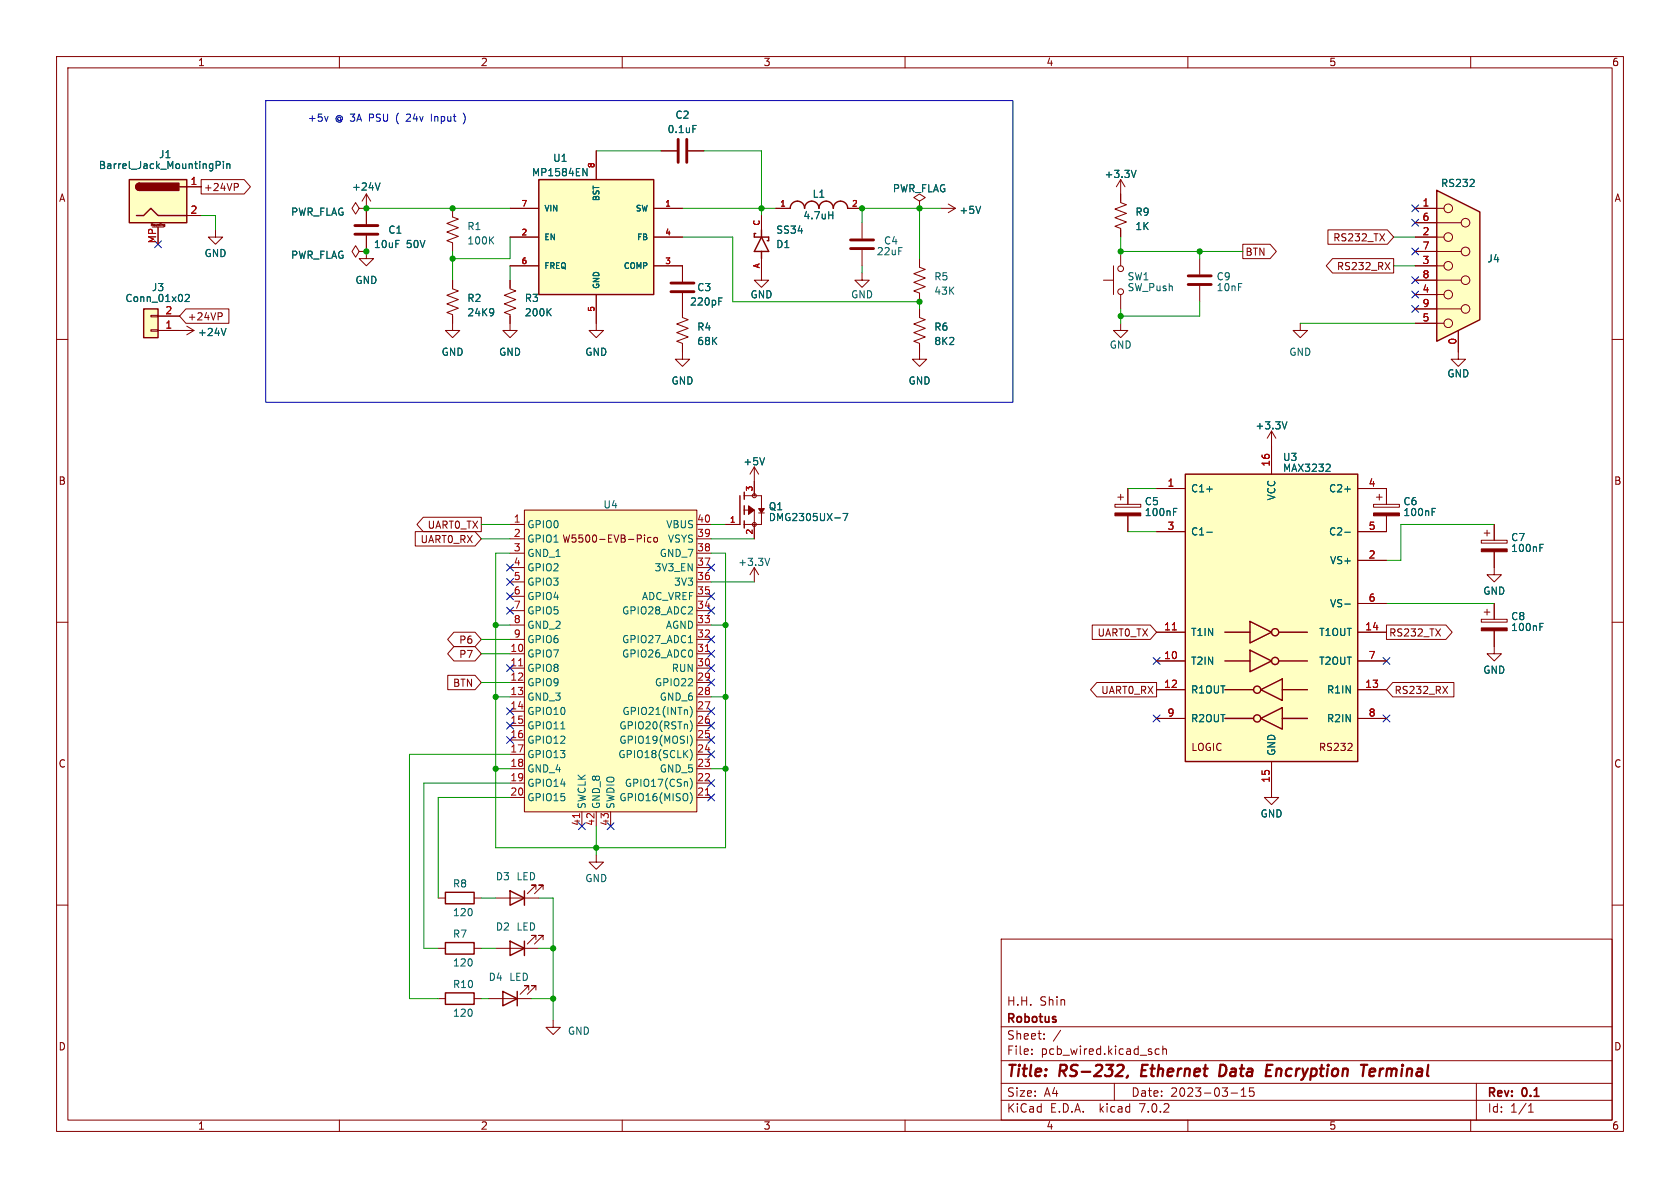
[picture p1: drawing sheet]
<svg xmlns="http://www.w3.org/2000/svg" width="297mm" height="210mm" viewBox="0 0 297 210" stroke-linecap="round" stroke-linejoin="round" font-family="sans-serif">
<g fill="none" stroke="#840000" stroke-width=".18">
<path d="M10 10h277v190h-277zM12 12h273v186h-273zM60 10v2M110 10v2M160 10v2M210 10v2M260 10v2M63.5 36.8l-.6-1-.7 1 .7 1 .6-1h1.3M64.8 36.8h.1M90.2 36.8h5M105.4 26.7v5.1M115.6 36.8h5"/>
<path d="M137.2 36.8h2.5M149.9 36.8h2.5M162.6 35.6l1-.7-1-.6-1.1 .6 1.1 .7v1.2M162.6 36.8h.1M10 60h2M38.1 40.6v1.3h1.3l-1.3 1.3-1.3-1.3h1.3M63.5 44.5l-.6-1.1-.7 1.1 .7 1 .6-1h1.3M64.8 44.5h.1M90.2 41.9h5M90.2 47h5M105.4 52.1v5.1M115.6 41.9h5"/>
<path d="M115.6 47h5v2.8M120.6 51.8v4.3l1.1 .4-2.1 .8 2.1 .7-2.1 .8 2.1 .8-2.1 .7 1 .4v2.8h1.3l-1.3 1.3-1.2-1.3h1.2M229.9 57.2v1.2h1.2l-1.2 1.3-1.3-1.3h1.3M285 60h2M128.3 92.7h2.5M131.6 90.2h1.7v5.1M131.6 87.6h3v5.1h-3M133.3 82.6l-.7 1.2M133.3 82.6v5M133.3 82.6l.8 1.2M134.1 90.7h1M242.8 89.2h4.6v.5h-4.6z"/>
<path d="M243.3 87.9h1M243.8 87.4v1M245.1 86.4v2.8M245.1 91.2v2.8M10 110h2M285 110h2M10 160h2M77.5 158.8h1.2M83.8 158.8h1.3M87.6 158.8h7.6M94.7 157.2v-.7h-.7h.7l-1.5 1.5M96 157.2v-.7h-.8h.8l-1.5 1.5"/>
<path d="M105.4 151.1v1.3h1.3l-1.3 1.3-1.3-1.3h1.3M285 160h2M77.5 176.5h1.2M83.8 176.5h1.3M86.4 176.5h7.6M87.6 167.6h7.6M93.5 175v-.8h-.8h.8l-1.6 1.6M94.7 166.1v-.7h-.7h.7l-1.5 1.5M94.7 175v-.8h-.7h.7l-1.5 1.6M96 166.1v-.7h-.8h.8l-1.5 1.5M177 166h108v32h-108zM60 198v2"/>
<path d="M97.8 180.3v1.3h1.3l-1.3 1.3-1.3-1.3h1.3M110 198v2M160 198v2M177 194.5h108M177 191.5h108M177 187.5h108M177 181.5h108M182.4 186.3v.1M182.4 185.5v.1M184.6 183.6v.1M184.6 182.8v.1M197 191.5v3"/>
<path d="M204.9 185.5l-.4-.1-.3 .3v.4l.2 .2h.5M205.6 185.5l.2-.1 .3 .1 .1 .9M205.6 184.9v1.5M210 198v2M217.6 193.2h1.2M219.4 193.8h.9M219.4 192.7l.5-.4v1.5M221.6 192.3h-.7v.7l.2-.1h.5l.1 .3-.1 .5-.2 .1-.5-.1M260 198v2M261 191.5v6.5M270.2 196.6h.9M270.2 195.5l.4-.4v1.5"/>
<circle cx="133.3" cy="92.7" r=".36"/>
<circle cx="133.3" cy="87.6" r=".36"/>
</g>
<path d="M198.3 188.2a.45 .45 0 0 1 .3 .6l-.1 .3-1.3 1.1M199.4 190.1l-.2 .4M216.3 188.2h-.5l-.3 2 .8-.1M223.9 189.2h.7M225 188.2h-1l-.2 2h.9M240.6 188.2h1.1M242.9 188.9l-.6 .1-.2 .9 .2 .3h.4M243.1 189.4l-1 .2" fill="none" stroke="#840000" stroke-width=".4"/>
<path d="M95.2 31.8h20.4v20.3h-20.4z" fill="#ffffc2" stroke="#ffffc2" stroke-width=".18"/>
<g fill="none" stroke="#840000" stroke-width=".25">
<path d="M95.2 31.8h20.4v20.3h-20.4zM139.7 36.8a1.27 1.27 0 0 1 1.3-1.2 1.27 1.27 0 0 1 1.2 1.2 1.27 1.27 0 0 1 1.3-1.2 1.27 1.27 0 0 1 1.3 1.2 1.27 1.27 0 0 1 1.2-1.2 1.27 1.27 0 0 1 1.3 1.2 1.27 1.27 0 0 1 1.3-1.2 1.27 1.27 0 0 1 1.3 1.2M130.8 87.6v5.1M131.6 87v1.3M131.6 89.4v1.5M131.6 92.1v1.2M78.7 157.7h5.1v2.1h-5.1zM90.2 157.5l2.5 1.3-2.5 1.2zM92.7 157.5v2.5M78.7 175.5h5.1v2h-5.1zM88.9 175.3l2.5 1.2-2.5 1.3zM90.2 166.4l2.5 1.2-2.5 1.3z"/>
<path d="M91.4 175.3v2.5M92.7 166.4v2.5"/>
</g>
<path d="M103.1 29.8l.7 1.3v-1.3M146.5 38h.7M147.2 37.4v1.3M127.1 52.7h.6M135.2 80.9l-.5 1.3M147.6 91.6h1M149 90.8h.9l-.6 1.2M253.2 89.9h.6" fill="none" stroke="#006464" stroke-width=".18"/>
<path d="M118.6 51.6h4.1M118.6 50h4.1" fill="none" stroke="#840000" stroke-width=".51"/>
<g fill="#840000" stroke="#840000" stroke-width=".18">
<path d="M132.3 89.4l1 .8-1 .7z"/>
<path d="M134.1 89.9h1l-.5 .8z"/>
<path d="M242.8 90.7h4.6v.5h-4.6z"/>
</g>
<path d="M254 33.7l7.6 3.8v19l-7.6 3.8z" fill="#ffffc2"/>
<g fill="none" stroke="#840000" stroke-width=".18">
<path d="M26.8 39.9v-.4l.1 .3 .1-.3v.4M28.2 39.5v.4M28.4 39.6h.1M28.4 39.5v.1M29.1 39.9h-.1v-.2h.1v.3M29.1 40h.1M33 33h2.6M33 38.1h2.6M35.6 31.7h7.6l1.1 1.3-1.1 1.3h-7.6zM41.9 32.4l.2 .3v.3l-.2 .1M64.8 36.8h.1M64.8 34.3v5.3"/>
<path d="M64.8 34.3l-.8 1.3M64.8 34.3l.7 1.3M80 36.8v1.6l1 .3-2 .8 2 .8-2 .7 2 .8-2 .7 1 .4v1.6M90.2 36.8h5M105.4 26.7v5.1M115.6 36.8h5M116.8 26.7h2.8M121.7 26.7h2.8M134.6 38.1v2.5M137.2 36.8h2.5M149.9 36.8h2.5M152.4 39.4v2.8"/>
<path d="M162.6 36.8h.1M166.4 36.8h2.5M167.6 36.1l1.3 .7M168.9 36.8l-1.3 .8M198.1 31.8v4l1 .4-2 .8 2 .7-2 .8 2 .7-2 .8 1 .4v1.5M198.1 31.8l-.7 1.2M198.1 31.8l.8 1.2M250.2 39.4h8.1M250.2 36.8h5.1M26.7 55.8h1.2v.2h-1.2zM26.7 58.3h1.2v.2h-1.2zM26.9 40.1h2.1"/>
<path d="M27.9 40.1v3.1M27.9 58.4h6.4M27.9 55.9h3.8M29.1 40h-.1M32.9 54.6h7.6v2.6h-7.6l-1.2-1.3zM33 57.7l1.3 .7M34.3 58.4l-1.3 .8M39 55.3l.3 .2-.1 .3-.2 .2M64.8 44.5v1.2h1.2l-1.2 1.3-1.3-1.3h1.3M64.8 44.5h.1M64.8 41.7v2.8M80 49.5v1.6l1 .3-2 .8 2 .8-2 .7 2 .8-2 .7 1 .4v2.8h1.3l-1.3 1.3-1.3-1.3h1.3"/>
<path d="M90.2 49.5v1.6l1 .3-2 .8 2 .8-2 .7 2 .8-2 .7 1 .4v2.8h1.2l-1.2 1.3-1.3-1.3h1.3M90.2 47h5M90.2 41.9h5M105.4 52.1v6.3h1.3l-1.3 1.3-1.3-1.3h1.3M115.6 47h5v2.8M115.6 41.9h5M120.6 51.8v4.1M134.6 45.7v3.8h1.3l-1.3 1.3-1.3-1.3h1.3M152.4 48.3v1.2h1.3l-1.3 1.3-1.3-1.3h1.3M152.4 44.2v2.8M162.6 54.6v1.5l1 .4-2.1 .8 2.1 .7-2.1 .8 2.1 .8-2.1 .7 1.1 .4v2.8h1.2l-1.2 1.3-1.3-1.3h1.3M162.6 45.7v1.5l1 .4-2.1 .8 2.1 .7-2.1 .8 2.1 .8-2.1 .7 1.1 .4v1.5"/>
<path d="M195.1 49.5h1.7M196.8 47v5.1M198.1 57.2v1.2h1.3l-1.3 1.3-1.3-1.3h1.3M198.1 44.5v2.5M198.1 52.1v2.5M212.1 45.7v2.8M212.1 50.5v2.8M219.7 43.2h4.8l1.1 1.3-1.1 1.2h-4.8zM234.8 40.6h10.5l1.1 1.3-1.1 1.3h-10.5zM235.6 45.7h10.8v2.6h-10.8l-1.1-1.3zM244.9 46.4l.8 1.3M245.7 46.4l-.8 1.3"/>
<path d="M250.2 57.2h5.1M250.2 54.6h8.1M250.2 52.1h5.1M250.2 49.5h8.1M250.2 47h5.1M250.2 44.5h8.1M250.2 41.9h5.1M257.8 58.4v5.1h1.3l-1.3 1.3-1.3-1.3h1.3M120.6 61v1.2M224.8 76.2v7.6M224.8 76.2l-.8 1.3M224.8 76.2l.8 1.3"/>
<path d="M73.4 94h10.6l1.1 1.3-1.1 1.2h-10.6zM74.8 91.4h10.3v2.6h-10.3l-1.1-1.3zM90.2 92.7h2.5M90.2 95.3h2.5M90.2 97.8h2.5M92.7 90.2h30.5v53.3h-30.5zM113.9 94.6v.1M113.9 95v.8M115.1 95.1l-.4-.1-.2 .2 .1 .6h.5M115.6 95.1l.2-.1 .4 .1v.5l-.1 .2h-.3l-.2-.1zM123.2 92.7h2.5M123.2 95.3h2.5"/>
<path d="M123.2 97.8h2.5M128.3 92.7h2.5M133.3 85.1v2.5M133.3 92.7v2.6M197.1 89.2h4.6v.5h-4.6zM197.6 87.9h1M198.1 87.4v1M199.4 86.4v2.8M199.4 91.2v2.8M204.5 86.4h5M204.5 94h5M240 86.4h5.1v2.8"/>
<path d="M240 99.1h5.1M245.1 91.2v2.8h-5.1M261.9 95.5h4.5v.5h-4.5zM262.4 94.2h1M262.9 93.7v1M264.2 97.5v4.1h1.2l-1.2 1.3-1.3-1.3h1.3M264.2 92.7v2.8M79.2 119.4h4.8l1.1 1.3-1.1 1.2h-4.8zM80.2 111.8h3.8l1.1 1.2-1.1 1.3h-3.8l-1.1-1.3zM80.2 114.3h3.8l1.1 1.3-1.1 1.2h-3.8l-1.1-1.2zM90.2 115.6h2.5M90.2 118.1h2.5"/>
<path d="M90.2 113h2.5M90.2 110.5h2.5M90.2 108h2.5M90.2 105.4h2.5M90.2 102.9h2.5M90.2 100.3h2.5M123.2 115.6h2.5M123.2 118.1h2.5M123.2 113h2.5M123.2 110.5h2.5M123.2 108h2.5M123.2 105.4h2.5"/>
<path d="M123.2 102.9h2.5M123.2 100.3h2.5M133.3 100.3l-.7 1.3M133.3 100.3v2.6M133.3 100.3l.8 1.3M193.1 110.5h10.3l1.1 1.3-1.1 1.2h-10.3zM204.5 116.8h5M204.5 111.8h5M240 116.8h5.1M240 111.8h5.1M240 106.7h5.1M245.1 110.5h10.5l1.1 1.3-1.1 1.2h-10.5z"/>
<path d="M261.9 109.5h4.5v.5h-4.5zM262.4 108.2h1M262.9 107.7v1M264.2 111.5v4.1h1.2l-1.2 1.2-1.3-1.2h1.3M264.2 106.7v2.8M90.2 120.7h2.5M90.2 123.2h2.5M90.2 125.7h2.5M90.2 128.3h2.5M90.2 130.8h2.5M90.2 133.4h2.5M90.2 135.9h2.5"/>
<path d="M90.2 138.4h2.5M123.2 120.7h2.5M123.2 123.2h2.5M123.2 125.7h2.5M123.2 128.3h2.5M123.2 130.8h2.5M123.2 133.4h2.5M123.2 135.9h2.5M123.2 138.4h2.5M193.9 120.6h10.6v2.6h-10.6l-1.1-1.3zM204.5 121.9h5M204.5 127h5"/>
<path d="M224.8 134.6v6.4h1.3l-1.3 1.2-1.3-1.2h1.3M240 121.9h5.1M240 127h5.1M246.2 120.6h10.8v2.6h-10.8l-1.1-1.3zM90.2 141h2.5M102.9 143.5v2.6M105.4 143.5v2.6M107.9 143.5v2.6M123.2 141h2.5M77.5 167.6h1.2M83.8 167.6h1.3"/>
<circle cx="256" cy="36.8" r=".76"/>
<circle cx="259.1" cy="39.4" r=".76"/>
<circle cx="198.1" cy="51.6" r=".51"/>
<circle cx="198.1" cy="47.5" r=".51"/>
<circle cx="256" cy="57.1" r=".76"/>
<circle cx="256" cy="52.1" r=".76"/>
<circle cx="256" cy="41.9" r=".76"/>
<circle cx="256" cy="47" r=".76"/>
<circle cx="259.1" cy="44.4" r=".76"/>
<circle cx="259.1" cy="54.6" r=".76"/>
<circle cx="259.1" cy="49.5" r=".76"/>
</g>
<g fill="none" stroke="#840000" stroke-width=".25">
<path d="M22.9 31.8h10.1v7.6h-10.1zM24.1 38.1h1.3l1.3-1.3 1.2 1.3h5.1M24.6 32.4a.64 .64 0 0 0-.6 .6 .64 .64 0 0 0 .6 .7M31.7 33h1.3M254 33.7l7.6 3.8v19l-7.6 3.8zM25.4 54.6h2.5v5.1h-2.5zM133.6 41.3h-.3v.6h2.6v.6h-.3M134.6 40.6v1.3M134.6 44.5v1.2M134.6 41.9l1.3 2.6h-2.6zM209.5 83.8h30.5v50.8h-30.5zM216.5 116.8h4.5"/>
<path d="M216.5 111.8h4.5M221 114.9l3.8 1.9-3.8 1.9zM221 109.9l3.8 1.9-3.8 1.9zM226.1 116.8h5M226.1 111.8h5M216.5 127h5.1M216.5 121.9h5.1M222.9 127l3.8-1.9v3.8zM222.9 121.9l3.8-1.9v3.8zM226.7 127h4.4M226.7 121.9h4.4M78.7 166.6h5.1v2.1h-5.1z"/>
<circle cx="225.4" cy="116.8" r=".63"/>
<circle cx="225.4" cy="111.8" r=".63"/>
<circle cx="222.2" cy="121.9" r=".63"/>
<circle cx="222.2" cy="127" r=".63"/>
</g>
<g fill="#ffffc2" stroke="#ffffc2" stroke-width=".18">
<path d="M209.5 83.8h30.5v50.8h-30.5z"/>
<path d="M22.9 31.8h10.1v7.6h-10.1z"/>
<path d="M92.7 90.2h30.5v53.3h-30.5z"/>
<path d="M25.4 54.6h2.5v5.1h-2.5z"/>
</g>
<path d="M91.7 117.7h.7M124.7 115.2h.7M207.3 111.4h.7M102.5 143.8v.7M124.7 140.6h.7" fill="none" stroke="#a90000" stroke-width=".18"/>
<g fill="none" stroke="#006464" stroke-width=".18">
<path d="M38.2 29.2l.6-.1 .1-.1v-.4l-.7-.1v1.3M39.5 28.5v.1M39.5 29v.8M40.1 29v.8M40.1 29.1l.2-.1h.3v.8M67.2 32.3l-.4 1.3M103.1 29.8l.7 1.3v-1.3M122.5 22.2h.6M146.5 38h.7M147.2 37.4v1.3M173.4 36.5l-.5 1.2M200.8 30.1l-.4 1.3"/>
<path d="M32.7 52.2l.5-.2 .3 .4-.8 .9h.8M40 58.1l-.5 1.2M87.2 54.7v.8M87.3 55.1l-.1 .1M127.1 52.7h.6M227.5 74.6l-.4 1.2M135.2 80.9l-.5 1.3M136.1 98.7l-.5 1.3M147.6 91.6h1M149 90.8h.9l-.6 1.2M207.5 89.9h.6M213.3 94.1h1"/>
<path d="M235 82.1l.2 .2-.1 .3-.7 .7h.8M237.7 94.1h1M237.7 86.5h1M253.2 89.9h.6M272.2 96.2h.6M121.7 113.6h.7M237.7 106.8h1M272.2 110.2h.6M122 124.9a1.46 1.46 0 0 1 0 1.9M122 127.4a1.46 1.46 0 0 1 0 1.9M122 129.9a1.46 1.46 0 0 1 0 2M122 132.5a1.46 1.46 0 0 1 0 1.9"/>
<path d="M122 137.6a1.46 1.46 0 0 1 0 1.9M122 140.1a1.46 1.46 0 0 1 0 1.9"/>
</g>
<g fill="#840000" stroke="#840000" stroke-width=".25">
<path d="M24.2 32.6l.4-.2v1.3a.63 .63 0 0 1-.5-.4 .63 .63 0 0 1 .1-.7z"/>
<path d="M24.6 32.4h7v1.3h-7z"/>
</g>
<path d="M62.7 39.9h4.1M119.9 24.6v4.1M121.4 24.6v4.1M62.7 41.4h4.1M150.4 43.9h4M150.4 42.4h4M210.1 50.3h4M210.1 48.8h4" fill="none" stroke="#840000" stroke-width=".51"/>
<g fill="#840000" stroke="#840000" stroke-width=".18">
<path d="M261.9 97h4.5v.5h-4.5z"/>
<path d="M261.9 111h4.5v.5h-4.5z"/>
<path d="M197.1 90.7h4.6v.5h-4.6z"/>
</g>
<path d="M47 17.8h132.1v53.3h-132.1zM81.9 20h.1M58 20.6l-.3 .8M81.9 21.9h.1" fill="none" stroke="#0000c2" stroke-width=".18"/>
<g fill="none" stroke="#009600" stroke-width=".18">
<path d="M35.6 38.1h2.5v2.5M64.8 36.8h25.4M105.4 26.7h11.4M120.6 36.8h16.6M124.5 26.7h10.1v11.4M162.6 36.8v8.9M166.4 36.8h-14v2.6M80 44.5v5M90.2 41.9v3.8h-10.2M90.2 47v2.5M120.6 41.9h8.9v11.4h33.1v1.3M152.4 47v1.3"/>
<path d="M198.1 41.9v2.6h21.6M198.1 54.6v2.6M212.1 44.5v1.2M212.1 53.3v2.6h-14M229.9 57.2h20.3M246.4 41.9h3.8M246.4 47h3.8M85.1 92.7h5.1M85.1 95.3h5.1M90.2 97.8h-2.6v52.1h40.7v-52.1h-2.6M125.7 92.7h2.6M125.7 95.3h7.6"/>
<path d="M199.4 86.4h5.1M199.4 94h5.1M264.2 92.7h-16.6v6.4h-2.5M85.1 115.6h5.1M85.1 113h5.1M87.6 110.5h2.6M125.7 110.5h2.6M125.7 102.9h7.6M245.1 106.7h19.1M85.1 120.7h5.1M87.6 123.2h2.6M87.6 135.9h2.6"/>
<path d="M90.2 138.4h-15.3v29.2h2.6M90.2 133.4h-17.8v43.1h5.1M125.7 123.2h2.6M125.7 135.9h2.6M85.1 158.8h2.5M90.2 141h-12.7v17.8M95.2 158.8h2.6v21.5M105.4 146.1v5M85.1 167.6h2.5M85.1 176.5h1.3M94 176.5h3.8M95.2 167.6h2.6"/>
</g>
<g fill="none" stroke="#000084" stroke-width=".18">
<path d="M249.6 38.8l1.2 1.2M249.6 36.2l1.2 1.2M250.8 38.8l-1.2 1.2M250.8 36.2l-1.2 1.2M27.3 42.6l1.2 1.2M28.5 42.6l-1.2 1.2M249.6 51.5l1.2 1.2M249.6 43.8l1.2 1.3M249.6 54l1.2 1.2M249.6 48.9l1.2 1.2M250.8 51.5l-1.2 1.2M250.8 43.8l-1.2 1.3"/>
<path d="M250.8 54l-1.2 1.2M250.8 48.9l-1.2 1.2M89.6 99.7l1.2 1.2M90.8 99.7l-1.2 1.2M125.1 99.7l1.2 1.2M126.3 99.7l-1.2 1.2M89.6 104.8l1.2 1.2M89.6 102.3l1.2 1.2M89.6 107.3l1.2 1.3M89.6 117.5l1.2 1.2M90.8 104.8l-1.2 1.2M90.8 102.3l-1.2 1.2"/>
<path d="M90.8 107.3l-1.2 1.3M90.8 117.5l-1.2 1.2M125.1 112.4l1.2 1.2M125.1 117.5l1.2 1.2M125.1 115l1.2 1.2M125.1 104.8l1.2 1.2M125.1 107.3l1.2 1.3M126.3 112.4l-1.2 1.2M126.3 117.5l-1.2 1.2M126.3 115l-1.2 1.2M126.3 104.8l-1.2 1.2M126.3 107.3l-1.2 1.3"/>
<path d="M203.9 116.2l1.2 1.2M205.1 116.2l-1.2 1.2M244.5 116.2l1.2 1.2M245.7 116.2l-1.2 1.2M89.6 125.1l1.2 1.2M89.6 130.2l1.2 1.2M89.6 127.7l1.2 1.2M90.8 125.1l-1.2 1.2M90.8 130.2l-1.2 1.2M90.8 127.7l-1.2 1.2M125.1 120l1.2 1.3M125.1 125.1l1.2 1.2"/>
<path d="M125.1 137.8l1.2 1.2M125.1 130.2l1.2 1.2M125.1 132.7l1.2 1.3M125.1 127.7l1.2 1.2M126.3 120l-1.2 1.3M126.3 125.1l-1.2 1.2M126.3 137.8l-1.2 1.2M126.3 130.2l-1.2 1.2M126.3 132.7l-1.2 1.3M126.3 127.7l-1.2 1.2M203.9 126.4l1.2 1.2M205.1 126.4l-1.2 1.2"/>
<path d="M244.5 126.4l1.2 1.2M245.7 126.4l-1.2 1.2M102.3 145.4l1.2 1.3M103.5 145.4l-1.2 1.3M107.3 145.4l1.3 1.3M108.6 145.4l-1.3 1.3M125.1 140.4l1.2 1.2M126.3 140.4l-1.2 1.2"/>
</g>
<g fill="#009600" stroke="#009600" stroke-width=".18">
<circle cx="87.6" cy="110.5" r=".46"/>
<circle cx="87.6" cy="123.2" r=".46"/>
<circle cx="87.6" cy="135.9" r=".46"/>
<circle cx="162.6" cy="36.8" r=".46"/>
<circle cx="162.6" cy="53.3" r=".46"/>
<circle cx="134.6" cy="36.8" r=".46"/>
<circle cx="152.4" cy="36.8" r=".46"/>
<circle cx="198.1" cy="44.5" r=".46"/>
<circle cx="198.1" cy="55.9" r=".46"/>
<circle cx="212.1" cy="44.5" r=".46"/>
<circle cx="64.8" cy="44.5" r=".46"/>
<circle cx="64.8" cy="36.8" r=".46"/>
<circle cx="80" cy="36.8" r=".46"/>
<circle cx="80" cy="45.7" r=".46"/>
<circle cx="97.8" cy="167.6" r=".46"/>
<circle cx="97.8" cy="176.5" r=".46"/>
<circle cx="105.4" cy="149.9" r=".46"/>
<circle cx="128.3" cy="123.2" r=".46"/>
<circle cx="128.3" cy="110.5" r=".46"/>
<circle cx="128.3" cy="135.9" r=".46"/>
</g>
<g font-size="2.8" fill="#840000">
<text x="178" y="190.8">Title:</text>
<text x="187.4" y="190.8">RS-232,</text>
<text x="202.5" y="190.8">Ethernet</text>
<text x="216.9" y="190.8">Data</text>
<text x="225.7" y="190.8">Encryption</text>
<text x="243.2" y="190.8">Terminal</text>
</g>
<g font-size="2.1" fill="#840000">
<text x="178" y="177.9">H.H.</text>
<text x="183.8" y="177.9">Shin</text>
<text x="178" y="183.9">Sheet:</text>
<text x="178" y="181.1">Robotus</text>
<text x="186.2" y="183.9">/</text>
<text x="178" y="186.6">File:</text>
<text x="184" y="186.6">pcb_wired.kicad_sch</text>
<text x="178" y="196.8">KiCad</text>
<text x="178" y="194">Size:</text>
<text x="184.6" y="194">A4</text>
<text x="185.7" y="196.8">E.D.A.</text>
<text x="194.4" y="196.8">kicad</text>
<text x="200" y="194">Date:</text>
<text x="201.5" y="196.8">7.0.2</text>
<text x="206.9" y="194">2023-03-15</text>
<text x="263" y="194.2">Rev:</text>
<text x="263" y="196.8">Id:</text>
<text x="267" y="196.8">1/1</text>
<text x="269.2" y="194.2">0.1</text>
</g>
<g font-size="1.8" fill="#840000">
<text x="35" y="11.8">1</text>
<text x="85" y="11.8">2</text>
<text x="135" y="11.8">3</text>
<text x="185" y="11.8">4</text>
<text x="235" y="11.8">5</text>
<text x="285" y="11.8">6</text>
<text x="10.4" y="35.8">A</text>
<text x="36" y="33.9">+24VP</text>
<text x="285.4" y="35.8">A</text>
<text x="220.2" y="45.4">BTN</text>
<text x="235.6" y="42.8">RS232_TX</text>
<text x="236.2" y="47.9">RS232_RX</text>
<text x="33.2" y="56.8">+24VP</text>
<text x="10.3" y="85.8">B</text>
<text x="285.3" y="85.8">B</text>
<text x="75.5" y="93.6">UART0_TX</text>
<text x="74.2" y="96.2">UART0_RX</text>
<text x="81.1" y="113.9">P6</text>
<text x="193.9" y="112.7">UART0_TX</text>
<text x="245.6" y="112.7">RS232_TX</text>
<text x="81.1" y="116.5">P7</text>
<text x="80" y="121.6">BTN</text>
<text x="194.6" y="122.8">UART0_RX</text>
<text x="246.5" y="122.8">RS232_RX</text>
<text x="10.3" y="135.8">C</text>
<text x="210.5" y="132.9">LOGIC</text>
<text x="233.1" y="132.9">RS232</text>
<text x="285.3" y="135.8">C</text>
<text x="10.3" y="185.8">D</text>
<text x="285.3" y="185.8">D</text>
<text x="35" y="199.8">1</text>
<text x="85" y="199.8">2</text>
<text x="135" y="199.8">3</text>
<text x="185" y="199.8">4</text>
<text x="235" y="199.8">5</text>
<text x="285" y="199.8">6</text>
</g>
<g font-size="1.8" fill="#0000c2">
<text x="54.3" y="21.6">+5v</text>
<text x="59.1" y="21.6">@ 3A PSU</text>
<text x="70.2" y="21.6">(</text>
<text x="72.1" y="21.6">24v</text>
<text x="76.6" y="21.6">Input</text>
<text x="82.5" y="21.6">)</text>
</g>
<g font-size="1.8" fill="#006464">
<text x="118" y="23.7">0.1uF</text>
<text x="119.3" y="21.1">C2</text>
<text x="28.1" y="28.1">J1</text>
<text x="97.7" y="28.8">U1</text>
<text x="17.4" y="30">Barrel_Jack_MountingPin</text>
<text x="62.2" y="33.8">+24V</text>
<text x="94" y="31.3">MP1584EN</text>
<text x="143.6" y="35.1">L1</text>
<text x="157.8" y="34.2">PWR_FLAG</text>
<text x="195.2" y="31.6">+3.3V</text>
<text x="254.7" y="33.2">RS232</text>
<text x="51.4" y="38.3">PWR_FLAG</text>
<text x="68.6" y="41.5">C1</text>
<text x="82.6" y="40.8">R1</text>
<text x="137.2" y="41.5">SS34</text>
<text x="142" y="38.9">4.7uH</text>
<text x="169.6" y="38">+5V</text>
<text x="200.7" y="38.3">R9</text>
<text x="200.7" y="40.8">1K</text>
<text x="36.1" y="45.6">GND</text>
<text x="51.4" y="45.9">PWR_FLAG</text>
<text x="66" y="44">10uF</text>
<text x="71.8" y="44">50V</text>
<text x="82.6" y="43.4">100K</text>
<text x="137.2" y="44">D1</text>
<text x="154.9" y="45.3">22uF</text>
<text x="156.2" y="43.4">C4</text>
<text x="262.9" y="46.5">J4</text>
<text x="22.1" y="53.5">Conn_01x02</text>
<text x="26.8" y="51.6">J3</text>
<text x="62.8" y="50.4">GND</text>
<text x="82.6" y="53.5">R2</text>
<text x="92.7" y="53.5">R3</text>
<text x="123.2" y="51.6">C3</text>
<text x="132.6" y="52.9">GND</text>
<text x="150.4" y="52.9">GND</text>
<text x="165.1" y="49.7">R5</text>
<text x="165.1" y="52.3">43K</text>
<text x="199.3" y="49.7">SW1</text>
<text x="199.3" y="51.6">SW_Push</text>
<text x="215" y="49.7">C9</text>
<text x="215" y="51.6">10nF</text>
<text x="34.9" y="59.6">+24V</text>
<text x="82.6" y="56.1">24K9</text>
<text x="92.7" y="56.1">200K</text>
<text x="121.9" y="54.2">220pF</text>
<text x="123.2" y="58.6">R4</text>
<text x="165.1" y="58.6">R6</text>
<text x="78" y="63.1">GND</text>
<text x="88.2" y="63.1">GND</text>
<text x="103.4" y="63.1">GND</text>
<text x="123.2" y="61.2">68K</text>
<text x="165.1" y="61.2">8K2</text>
<text x="196.1" y="61.8">GND</text>
<text x="227.9" y="63.1">GND</text>
<text x="118.7" y="68.1">GND</text>
<text x="160.6" y="68.1">GND</text>
<text x="255.8" y="66.9">GND</text>
<text x="221.9" y="76.1">+3.3V</text>
<text x="131.4" y="82.4">+5V</text>
<text x="226.8" y="83.6">MAX3232</text>
<text x="226.8" y="81.6">U3</text>
<text x="202.3" y="89.5">C5</text>
<text x="210.6" y="87.2">C1+</text>
<text x="225.6" y="88.6" transform="rotate(-90 225.6 88.6)">VCC</text>
<text x="234.8" y="87.2">C2+</text>
<text x="248" y="89.5">C6</text>
<text x="93.2" y="93.5">GPIO0</text>
<text x="106.6" y="90">U4</text>
<text x="117.7" y="93.5">VBUS</text>
<text x="135.8" y="90.4">Q1</text>
<text x="135.8" y="92.3">DMG2305UX-7</text>
<text x="202.3" y="91.4">100nF</text>
<text x="210.6" y="94.8">C1-</text>
<text x="234.8" y="94.8">C2-</text>
<text x="248" y="91.4">100nF</text>
<text x="267.1" y="95.8">C7</text>
<text x="93.2" y="96.1">GPIO1 W5500-EVB-Pico</text>
<text x="93.2" y="98.6">GND_1</text>
<text x="93.2" y="101.2">GPIO2</text>
<text x="115.6" y="101.2">3V3_EN</text>
<text x="116.5" y="98.6">GND_7</text>
<text x="118" y="96.1">VSYS</text>
<text x="130.4" y="100.2">+3.3V</text>
<text x="235" y="99.9">VS+</text>
<text x="267.1" y="97.7">100nF</text>
<text x="93.2" y="103.7">GPIO3</text>
<text x="93.2" y="106.2">GPIO4</text>
<text x="113.4" y="106.2">ADC_VREF</text>
<text x="119" y="103.7">3V3</text>
<text x="235" y="107.5">VS-</text>
<text x="262.2" y="105.3">GND</text>
<text x="93.2" y="108.8">GPIO5</text>
<text x="93.2" y="111.3">GND_2</text>
<text x="93.2" y="113.9">GPIO6</text>
<text x="109.9" y="113.9">GPIO27_ADC1</text>
<text x="109.9" y="108.8">GPIO28_ADC2</text>
<text x="117.6" y="111.3">AGND</text>
<text x="210.6" y="112.6">T1IN</text>
<text x="233.1" y="112.6">T1OUT</text>
<text x="267.1" y="109.8">C8</text>
<text x="267.1" y="111.7">100nF</text>
<text x="93.2" y="116.4">GPIO7</text>
<text x="93.2" y="118.9">GPIO8</text>
<text x="109.9" y="116.4">GPIO26_ADC0</text>
<text x="118.6" y="118.9">RUN</text>
<text x="210.6" y="117.7">T2IN</text>
<text x="233.1" y="117.7">T2OUT</text>
<text x="262.2" y="119.3">GND</text>
<text x="93.2" y="121.5">GPIO9</text>
<text x="93.2" y="124">GND_3</text>
<text x="115.7" y="121.5">GPIO22</text>
<text x="116.5" y="124">GND_6</text>
<text x="210.6" y="122.7">R1OUT</text>
<text x="234.5" y="122.7">R1IN</text>
<text x="93.2" y="126.6">GPIO10</text>
<text x="93.2" y="129.1">GPIO11</text>
<text x="93.2" y="131.6">GPIO12</text>
<text x="109.4" y="131.6">GPIO19(MOSI)</text>
<text x="109.4" y="129.1">GPIO20(RSTn)</text>
<text x="109.9" y="126.6">GPIO21(INTn)</text>
<text x="210.6" y="127.8">R2OUT</text>
<text x="234.5" y="127.8">R2IN</text>
<text x="93.2" y="134.2">GPIO13</text>
<text x="93.2" y="136.7">GND_4</text>
<text x="109.2" y="134.2">GPIO18(SCLK)</text>
<text x="116.5" y="136.7">GND_5</text>
<text x="225.6" y="133.6" transform="rotate(-90 225.6 133.6)">GND</text>
<text x="93.2" y="139.3">GPIO14</text>
<text x="93.2" y="141.8">GPIO15</text>
<text x="103.7" y="143" transform="rotate(-90 103.7 143)">SWCLK</text>
<text x="106.2" y="143" transform="rotate(-90 106.2 143)">GND_8</text>
<text x="108.8" y="143" transform="rotate(-90 108.8 143)">SWDIO</text>
<text x="109.4" y="141.8">GPIO16(MISO)</text>
<text x="110.3" y="139.3">GPIO17(CSn)</text>
<text x="222.8" y="144.7">GND</text>
<text x="87.6" y="155.8">D3</text>
<text x="91.2" y="155.8">LED</text>
<text x="80" y="157">R8</text>
<text x="103.4" y="156.1">GND</text>
<text x="80" y="162.1">120</text>
<text x="80" y="165.9">R7</text>
<text x="87.6" y="164.7">D2</text>
<text x="91.2" y="164.7">LED</text>
<text x="80" y="171">120</text>
<text x="86.3" y="173.5">D4</text>
<text x="90" y="173.5">LED</text>
<text x="80" y="174.8">R10</text>
<text x="80" y="179.9">120</text>
<text x="100.3" y="183.1">GND</text>
</g>
<g font-size="1.8" fill="#a90000">
<text x="33.6" y="32.8">1</text>
<text x="33.6" y="37.8">2</text>
<text x="251.4" y="36.6">1</text>
<text x="251.4" y="41.7">2</text>
<text x="251.4" y="39.1">6</text>
<text x="27.7" y="43.1" transform="rotate(-90 27.7 43.1)">MP</text>
<text x="251.4" y="46.7">3</text>
<text x="251.4" y="44.2">7</text>
<text x="251.4" y="51.8">4</text>
<text x="251.4" y="49.3">8</text>
<text x="29.2" y="58.2">1</text>
<text x="29.2" y="55.6">2</text>
<text x="251.4" y="56.9">5</text>
<text x="251.4" y="54.4">9</text>
<text x="257.6" y="61" transform="rotate(-90 257.6 61)">0</text>
<text x="224.5" y="82.6" transform="rotate(-90 224.5 82.6)">16</text>
<text x="206.3" y="86.1">1</text>
<text x="241.9" y="86.1">4</text>
<text x="90.8" y="92.5">1</text>
<text x="90.8" y="95">2</text>
<text x="123.2" y="95">39</text>
<text x="123.2" y="92.5">40</text>
<text x="206.3" y="93.7">3</text>
<text x="241.9" y="93.7">5</text>
<text x="90.8" y="97.5">3</text>
<text x="90.8" y="100.1">4</text>
<text x="123.2" y="100.1">37</text>
<text x="123.2" y="97.5">38</text>
<text x="241.9" y="98.8">2</text>
<text x="90.8" y="102.6">5</text>
<text x="90.8" y="105.2">6</text>
<text x="90.8" y="107.7">7</text>
<text x="123.2" y="107.7">34</text>
<text x="123.2" y="105.2">35</text>
<text x="123.2" y="102.6">36</text>
<text x="241.9" y="106.4">6</text>
<text x="90.8" y="110.2">8</text>
<text x="90.8" y="112.8">9</text>
<text x="123.2" y="112.8">32</text>
<text x="123.2" y="110.2">33</text>
<text x="205.7" y="111.5">11</text>
<text x="241.3" y="111.5">14</text>
<text x="90.2" y="115.3">10</text>
<text x="90.2" y="117.9">11</text>
<text x="123.2" y="117.9">30</text>
<text x="123.2" y="115.3">31</text>
<text x="205.7" y="116.6">10</text>
<text x="241.9" y="116.6">7</text>
<text x="90.2" y="120.4">12</text>
<text x="90.2" y="122.9">13</text>
<text x="90.2" y="125.5">14</text>
<text x="123.2" y="125.5">27</text>
<text x="123.2" y="122.9">28</text>
<text x="123.2" y="120.4">29</text>
<text x="205.7" y="121.7">12</text>
<text x="241.3" y="121.7">13</text>
<text x="90.2" y="128">15</text>
<text x="90.2" y="130.6">16</text>
<text x="123.2" y="130.6">25</text>
<text x="123.2" y="128">26</text>
<text x="206.3" y="126.7">9</text>
<text x="241.9" y="126.7">8</text>
<text x="90.2" y="133.1">17</text>
<text x="90.2" y="135.6">18</text>
<text x="123.2" y="135.6">23</text>
<text x="123.2" y="133.1">24</text>
<text x="90.2" y="138.2">19</text>
<text x="90.2" y="140.7">20</text>
<text x="123.2" y="140.7">21</text>
<text x="123.2" y="138.2">22</text>
<text x="224.5" y="138.4" transform="rotate(-90 224.5 138.4)">15</text>
<text x="102.6" y="146.1" transform="rotate(-90 102.6 146.1)">41</text>
<text x="105.2" y="146.1" transform="rotate(-90 105.2 146.1)">42</text>
<text x="107.7" y="146.1" transform="rotate(-90 107.7 146.1)">43</text>
</g>
<g font-size="1.4" fill="#a90000">
<text x="105.2" y="29.8" transform="rotate(-90 105.2 29.8)">8</text>
<text x="92.1" y="41.7">2</text>
<text x="92.1" y="36.6">7</text>
<text x="117.5" y="36.6">1</text>
<text x="117.5" y="41.7">4</text>
<text x="134.4" y="40" transform="rotate(-90 134.4 40)">C</text>
<text x="137.9" y="36.6">1</text>
<text x="150.6" y="36.6">2</text>
<text x="92.1" y="46.7">6</text>
<text x="117.5" y="46.7">3</text>
<text x="134.4" y="47.5" transform="rotate(-90 134.4 47.5)">A</text>
<text x="105.2" y="55.2" transform="rotate(-90 105.2 55.2)">5</text>
<text x="133.1" y="86.9" transform="rotate(-90 133.1 86.9)">3</text>
<text x="129" y="92.5">1</text>
<text x="133.1" y="94.6" transform="rotate(-90 133.1 94.6)">2</text>
</g>
<g font-size="1.4" fill="#006464">
<text x="106.1" y="35.7" transform="rotate(-90 106.1 35.7)">BST</text>
<text x="96.3" y="37.5">VIN</text>
<text x="112.2" y="37.5">SW</text>
<text x="96.3" y="42.6">EN</text>
<text x="96.3" y="47.7">FREQ</text>
<text x="110.1" y="47.7">COMP</text>
<text x="112.5" y="42.6">FB</text>
<text x="106.1" y="51.1" transform="rotate(-90 106.1 51.1)">GND</text>
</g>
<text font-size=".5" fill="#840000" x="26.5" y="40.1">Mounting</text>
</svg>
